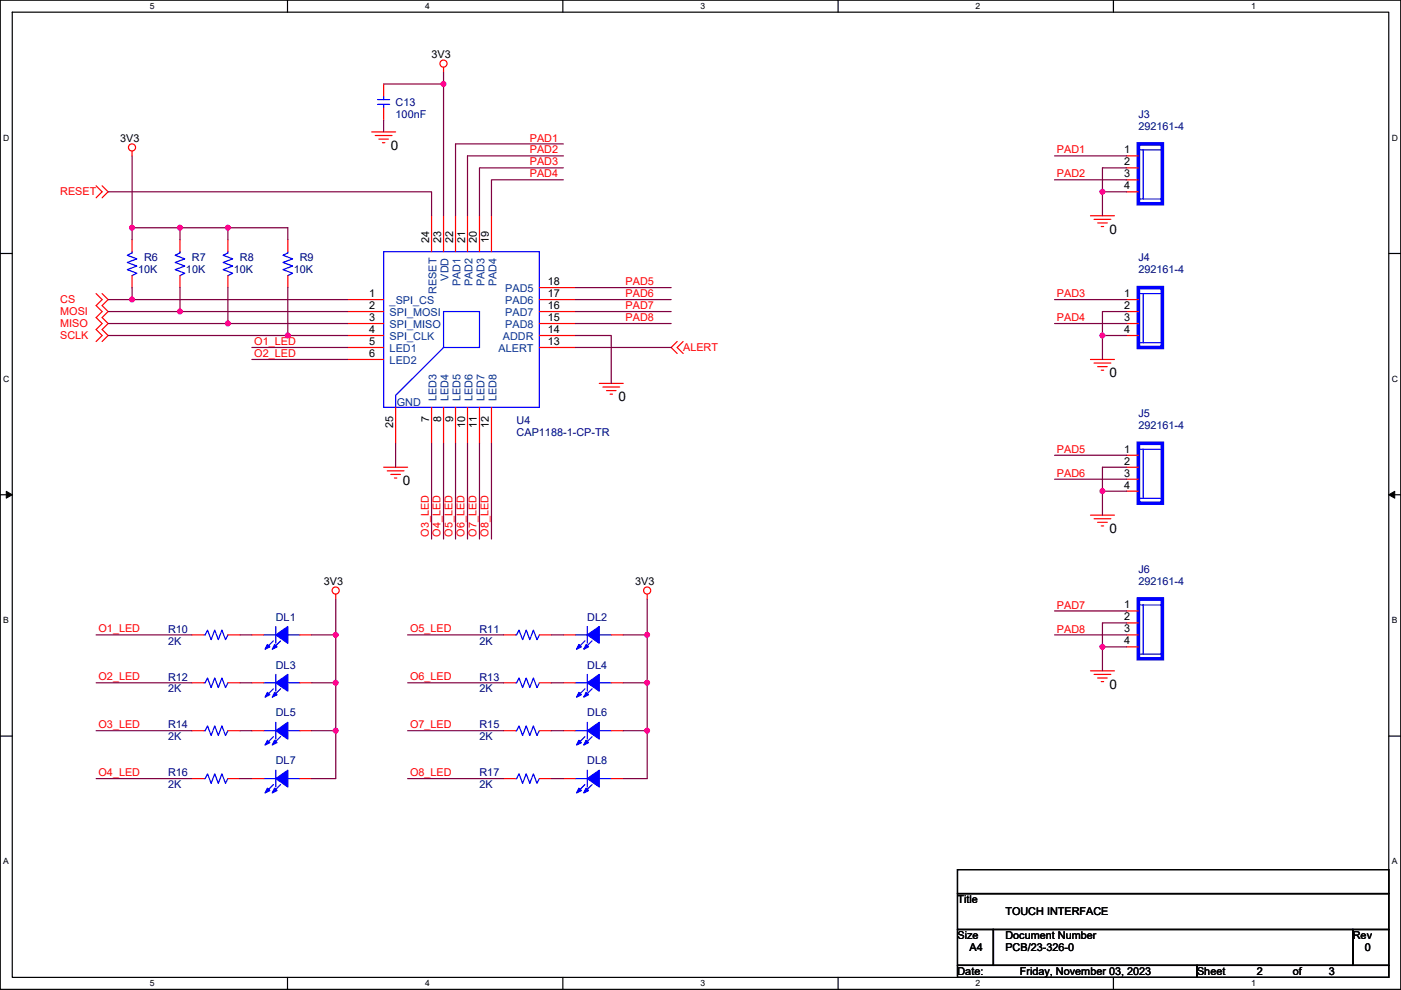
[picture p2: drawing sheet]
<svg xmlns="http://www.w3.org/2000/svg" width="297mm" height="210mm" viewBox="0 0 297 210" stroke-linecap="round" stroke-linejoin="round" font-family="sans-serif">
<path d="M.1 0h296.9v209.8h-296.9zM2.6 2.6h291.8v204.7h-291.8z" fill="none" stroke="#000" stroke-width=".25"/>
<g fill="#fff">
<path d="M31.8 .3h1v2h-1z"/>
<path d="M31.8 207.6h1v2h-1z"/>
</g>
<path d="M61 0v2.6M61 207.3v2.5" fill="none" stroke="#000" stroke-width=".25"/>
<g fill="#fff">
<path d="M90.1 .3h1v2h-1z"/>
<path d="M90.1 207.6h1v2h-1z"/>
</g>
<path d="M119.3 0v2.6M119.3 207.3v2.5" fill="none" stroke="#000" stroke-width=".25"/>
<g fill="#fff">
<path d="M148.5 .3h1v2h-1z"/>
<path d="M148.5 207.6h1v2h-1z"/>
</g>
<path d="M177.7 0v2.6M177.7 207.3v2.5" fill="none" stroke="#000" stroke-width=".25"/>
<g fill="#fff">
<path d="M206.9 .3h1v2h-1z"/>
<path d="M206.9 207.6h1v2h-1z"/>
</g>
<path d="M236.1 0v2.6M236.1 207.3v2.5" fill="none" stroke="#000" stroke-width=".25"/>
<g fill="#fff">
<path d="M265.2 .3h1v2h-1z"/>
<path d="M265.2 207.6h1v2h-1z"/>
<path d="M.7 28.2h1.3v2h-1.3z"/>
<path d="M295.1 28.2h1.3v2h-1.3z"/>
<path d="M.7 79.4h1.3v2h-1.3z"/>
<path d="M295.1 79.4h1.3v2h-1.3z"/>
</g>
<path d="M.1 53.8h2.5M294.4 53.8h2.6" fill="none" stroke="#000" stroke-width=".25"/>
<g fill="#fff">
<path d="M.7 130.5h1.2v2.1h-1.2z"/>
<path d="M295.1 130.5h1.2v2.1h-1.2z"/>
</g>
<path d="M.1 104.9h2.5M294.4 104.9h2.6" fill="none" stroke="#000" stroke-width=".25"/>
<path d="M1.3 104.2l1.3 .7-1.3 .8zM294.4 104.9l1.3-.7v1.5z" fill="#000" stroke="#000" stroke-width=".21"/>
<g fill="#fff">
<path d="M.7 181.7h1.2v2h-1.2z"/>
<path d="M295.1 181.7h1.2v2h-1.2z"/>
</g>
<path d="M.1 156.1h2.5M294.4 156.1h2.6M203 184.4h91.4v5.1h-91.4zM203 189.5h91.4v7.6h-91.4zM203 197.1h7.6v7.7h-7.6zM210.6 197.1h76.2v7.7h-76.2zM286.8 197.1h7.6v7.7h-7.6zM203 204.8h50.8v2.5h-50.8zM253.8 204.8h40.6v2.5h-40.6z" fill="none" stroke="#000" stroke-width=".25"/>
<g fill="none" stroke="#f00" stroke-width=".25">
<path d="M81.3 17.8v2.6M94 14.3v1M20.4 39.4l1.3 1.3-1.3 1.3M21.7 39.4l1.2 1.3-1.2 1.3M28 32v1.1M78.8 28h5.1M79.6 28.7h3.5M80.3 29.5h2.1M81.1 30.3h.5M81.3 22.9v2.5M238.8 33.1h2.6M238.8 35.6h2.6"/>
<path d="M238.8 38.1h2.6M28 58.5v2.5M28 50.8v2.6M38.2 58.5v2.5M38.2 50.8v2.6M48.3 58.5v2.5M48.3 50.8v2.6M61 58.5v2.5M61 50.8v2.6M91.5 45.8v7.6M94 45.8v7.6M96.6 45.8v7.6"/>
<path d="M99.1 45.8v7.6M101.7 45.8v7.6M104.2 45.8v7.6M231.2 45.8h5.1M232 46.5h3.5M232.7 47.3h2.1M233.5 48h.5M238.8 40.7h2.6M20.4 62.3l1.3 1.2-1.3 1.3 1.3 1.3-1.3 1.3 1.3 1.2-1.3 1.3 1.3 1.3-1.3 1.2M21.7 62.3l1.2 1.2-1.2 1.3 1.2 1.3-1.2 1.3 1.2 1.2-1.2 1.3 1.2 1.3-1.2 1.2M73.7 63.5h7.6M73.7 66.1h7.6"/>
<path d="M73.7 68.6h7.6M73.7 71.2h7.6M73.7 73.7h7.6M73.7 76.2h7.6M114.4 73.7h7.6M114.4 71.2h7.6M114.4 68.6h7.6M114.4 66.1h7.6M114.4 63.5h7.6M114.4 61h7.6M143.6 72.4l-1.3 1.3 1.3 1.3M144.8 72.4l-1.2 1.3 1.2 1.3"/>
<path d="M231.2 76.2h5.1M232 77h3.5M232.7 77.8h2.1M233.5 78.5h.5M238.8 63.5h2.6M238.8 66.1h2.6M238.8 68.6h2.6M238.8 71.2h2.6M81.3 99.1h5.1M82.1 99.9h3.6M83.9 86.4v7.6M91.5 86.4v7.6"/>
<path d="M94 86.4v7.6M96.6 86.4v7.6M99.1 86.4v7.6M101.7 86.4v7.6M104.2 86.4v7.6M127.1 81.3h5M127.8 82.1h3.6M128.6 82.8h2M129.3 83.6h.6M238.8 96.6h2.6M238.8 99.1h2.6M82.9 100.6h2"/>
<path d="M83.6 101.4h.5M231.2 109.3h5.1M232 110h3.5M232.7 110.8h2.1M233.5 111.5h.5M238.8 101.6h2.6M238.8 104.2h2.6M40.7 134.7h2.5M48.3 134.7h2.6M53.4 134.7h2.5M63.6 134.7h2.5M71.2 126v1"/>
<path d="M106.7 134.7h2.6M114.4 134.7h2.5M119.4 134.7h2.6M129.6 134.7h2.5M137.2 126v1M238.8 129.6h2.6M238.8 132.1h2.6M238.8 134.7h2.6M238.8 137.2h2.6M40.7 144.8h2.5M40.7 155h2.5M48.3 144.8h2.6"/>
<path d="M48.3 155h2.6M53.4 144.8h2.5M53.4 155h2.5M63.6 144.8h2.5M63.6 155h2.5M106.7 144.8h2.6M106.7 155h2.6M114.4 144.8h2.5M114.4 155h2.5M119.4 144.8h2.6M119.4 155h2.6M129.6 144.8h2.5"/>
<path d="M129.6 155h2.5M231.2 142.3h5.1M232 143h3.5M232.7 143.8h2.1M233.5 144.6h.5M40.7 165.1h2.5M48.3 165.1h2.6M53.4 165.1h2.5M63.6 165.1h2.5M106.7 165.1h2.6M114.4 165.1h2.5M119.4 165.1h2.6"/>
<path d="M129.6 165.1h2.5"/>
<circle cx="94" cy="13.5" r=".76"/>
<circle cx="28" cy="31.3" r=".76"/>
<circle cx="71.2" cy="125.3" r=".76"/>
<circle cx="137.2" cy="125.3" r=".76"/>
</g>
<g fill="none" stroke="#00f" stroke-width=".25">
<path d="M80.1 22.1h2.5M80.1 21.1h2.5M81.3 20.4v.7M81.3 22.1v.8M241.4 31.8h5M242.4 31.8v10.4M28 53.4v.2l-1 .5 2 .8-2 .8 2 .7-2 .8 2 .8-1 .5M38.2 53.4v.2l-1.1 .5 2.1 .8-2.1 .8 2.1 .7-2.1 .8 2.1 .8-1 .5M48.3 53.4v.2l-1 .5 2 .8-2 .8 2 .7-2 .8 2 .8-1 .5M61 53.4v.2l-1 .5 2 .8-2 .8 2 .7-2 .8 2 .8-1 .5M81.3 53.4h33.1v33h-33.1zM241.4 42.2h5"/>
<path d="M94 66.1h7.7v7.6h-7.7zM94 73.7l-10.1 10.2v2.5M241.4 62.3h5M241.4 72.7h5M242.4 62.3v10.4M241.4 95.3h5M242.4 95.3v10.4M241.4 105.7h5M43.2 134.7h.3l.5-1.1 .8 2.1 .7-2.1 .8 2.1 .8-2.1 .7 2.1 .5-1M55.9 134.7h2.6M58 135.9l-1.6 1.6M58.5 132.9v3.5"/>
<path d="M59.5 135.9l-1.5 1.6M61 134.7h2.6M109.3 134.7h.2l.5-1.1 .8 2.1 .8-2.1 .7 2.1 .8-2.1 .8 2.1 .5-1M122 134.7h2.5M124 135.9l-1.5 1.6M124.5 132.9v3.5M125.5 135.9l-1.5 1.6M127.1 134.7h2.5M241.4 128.3h5M241.4 138.7h5M242.4 128.3v10.4M43.2 144.8h.3l.5-1 .8 2 .7-2 .8 2 .8-2 .7 2 .5-1"/>
<path d="M43.2 155h.3l.5-1 .8 2 .7-2 .8 2 .8-2 .7 2 .5-1M55.9 144.8h2.6M55.9 155h2.6M58 146.1l-1.6 1.5M58 156.3l-1.6 1.5M58.5 143v3.6M58.5 153.2v3.6M59.5 146.1l-1.5 1.5M59.5 156.3l-1.5 1.5M61 144.8h2.6M61 155h2.6M109.3 144.8h.2l.5-1 .8 2 .8-2 .7 2 .8-2 .8 2 .5-1"/>
<path d="M109.3 155h.2l.5-1 .8 2 .8-2 .7 2 .8-2 .8 2 .5-1M122 144.8h2.5M122 155h2.5M124 146.1l-1.5 1.5M124 156.3l-1.5 1.5M124.5 143v3.6M124.5 153.2v3.6M125.5 146.1l-1.5 1.5M125.5 156.3l-1.5 1.5M127.1 144.8h2.5M127.1 155h2.5M43.2 165.1h.3l.5-1 .8 2.1 .7-2.1 .8 2.1 .8-2.1 .7 2.1 .5-1.1"/>
<path d="M55.9 165.1h2.6M58 166.4l-1.6 1.5M58.5 163.4v3.5M59.5 166.4l-1.5 1.5M61 165.1h2.6M109.3 165.1h.2l.5-1 .8 2.1 .8-2.1 .7 2.1 .8-2.1 .8 2.1 .5-1.1M122 165.1h2.5M124 166.4l-1.5 1.5M124.5 163.4v3.5M125.5 166.4l-1.5 1.5M127.1 165.1h2.5"/>
</g>
<g fill="#00f" stroke="#00f" stroke-width=".25">
<path d="M124.5 134.7l2.6-1.8v3.5z" fill-rule="evenodd"/>
<path d="M122.7 136.7l.6 .5-1.1 .5z" fill-rule="evenodd"/>
<path d="M124.3 136.7l.5 .5-1 .5z" fill-rule="evenodd"/>
<path d="M58.5 165.1l2.5-1.7v3.5z" fill-rule="evenodd"/>
<path d="M56.7 167.2l.5 .5-1 .5z" fill-rule="evenodd"/>
<path d="M58.2 167.2l.5 .5-1 .5z" fill-rule="evenodd"/>
<path d="M124.5 165.1l2.6-1.7v3.5z" fill-rule="evenodd"/>
<path d="M122.7 167.2l.6 .5-1.1 .5z" fill-rule="evenodd"/>
<path d="M124.3 167.2l.5 .5-1 .5z" fill-rule="evenodd"/>
<path d="M124.5 144.8l2.6-1.8v3.6z" fill-rule="evenodd"/>
<path d="M122.7 146.9l.6 .5-1.1 .5z" fill-rule="evenodd"/>
<path d="M124.3 146.9l.5 .5-1 .5z" fill-rule="evenodd"/>
<path d="M58.5 144.8l2.5-1.8v3.6z" fill-rule="evenodd"/>
<path d="M56.7 146.9l.5 .5-1 .5z" fill-rule="evenodd"/>
<path d="M58.2 146.9l.5 .5-1 .5z" fill-rule="evenodd"/>
<path d="M58.5 155l2.5-1.8v3.6z" fill-rule="evenodd"/>
<path d="M56.7 157l.5 .5-1 .5z" fill-rule="evenodd"/>
<path d="M58.2 157l.5 .5-1 .5z" fill-rule="evenodd"/>
<path d="M58.5 134.7l2.5-1.8v3.5z" fill-rule="evenodd"/>
<path d="M56.7 136.7l.5 .5-1 .5z" fill-rule="evenodd"/>
<path d="M58.2 136.7l.5 .5-1 .5z" fill-rule="evenodd"/>
<path d="M124.5 155l2.6-1.8v3.6z" fill-rule="evenodd"/>
<path d="M122.7 157l.6 .5-1.1 .5z" fill-rule="evenodd"/>
<path d="M124.3 157l.5 .5-1 .5z" fill-rule="evenodd"/>
</g>
<path d="M241.4 30.5h5v12.7h-5zM241.4 61h5v12.7h-5zM241.4 94h5v12.7h-5zM241.4 127h5v12.7h-5z" fill="none" stroke="#00f" stroke-width=".76"/>
<g fill="none" stroke="#800040" stroke-width=".25">
<path d="M81.3 17.8h12.7M94 17.8v28M94 15.3v2.5M28 33.1v15.2h10.2M81.3 25.4v2.6M119.4 30.5h-22.8v15.3M119.4 35.6h-17.7v10.2M119.4 38.1h-15.2v7.7M119.4 33.1h-20.3v12.7M223.6 33.1h15.2M223.6 38.1h15.2M238.8 35.6h-5.1v5.1"/>
<path d="M22.9 40.7h68.6v5.1M28 48.3v2.5M48.3 48.3h-10.1v2.5M48.3 50.8v-2.5h12.7v2.5M233.7 40.7v5.1M233.7 40.7h5.1M22.9 68.6h25.4M22.9 71.2h38.1M22.9 66.1h15.3M22.9 63.5h5.1M28 61v2.5h45.7M38.2 61v5.1h35.5"/>
<path d="M48.3 61v7.6h25.4M53.4 73.7h20.3M53.4 76.2h20.3M61 61v10.2h12.7M122 73.7h20.3M122 71.2h7.6v10.1M122 61h20.3M122 63.5h20.3M122 66.1h20.3M122 68.6h20.3M223.6 63.5h15.2M223.6 68.6h15.2"/>
<path d="M233.7 71.2v5M233.7 71.2h5.1M238.8 66.1h-5.1v5.1M83.9 94v5.1M91.5 94v20.3M94 94v20.3M96.6 94v20.3M99.1 94v20.3M101.7 94v20.3M104.2 94v20.3M223.6 96.6h15.2M238.8 99.1h-5.1v5.1"/>
<path d="M223.6 101.6h15.2M233.7 104.2v5.1M233.7 104.2h5.1M20.4 134.7h20.3M50.9 134.7h2.5M66.1 134.7h5.1M71.2 127v17.8M86.4 134.7h20.3M116.9 134.7h2.5M132.1 134.7h5.1M137.2 127v7.7M137.2 134.7v10.1"/>
<path d="M223.6 129.6h15.2M223.6 134.7h15.2M233.7 137.2v5.1M233.7 137.2h5.1M238.8 132.1h-5.1v5.1M20.4 144.8h20.3M20.4 155h20.3M50.9 144.8h2.5M50.9 155h2.5M66.1 144.8h5.1M66.1 155h5.1M71.2 144.8v10.2"/>
<path d="M71.2 155v10.1h-5.1M86.4 144.8h20.3M86.4 155h20.3M116.9 144.8h2.5M116.9 155h2.5M132.1 144.8h5.1M132.1 155h5.1M137.2 155v10.1h-5.1M137.2 144.8v10.2M20.4 165.1h20.3M50.9 165.1h2.5M86.4 165.1h20.3"/>
<path d="M116.9 165.1h2.5"/>
</g>
<g fill="#f0f" stroke="#f0f" stroke-width=".25">
<circle cx="48.3" cy="68.6" r=".5"/>
<circle cx="61" cy="71.1" r=".5"/>
<circle cx="71.2" cy="155" r=".5"/>
<circle cx="71.2" cy="144.8" r=".5"/>
<circle cx="71.2" cy="134.6" r=".5"/>
<circle cx="137.2" cy="134.6" r=".5"/>
<circle cx="137.2" cy="144.8" r=".5"/>
<circle cx="137.2" cy="155" r=".5"/>
<circle cx="94" cy="17.8" r=".5"/>
<circle cx="28" cy="63.5" r=".5"/>
<circle cx="38.1" cy="66.1" r=".5"/>
<circle cx="28" cy="48.3" r=".5"/>
<circle cx="38.1" cy="48.3" r=".5"/>
<circle cx="48.3" cy="48.3" r=".5"/>
<circle cx="233.7" cy="40.7" r=".5"/>
<circle cx="233.7" cy="71.1" r=".5"/>
<circle cx="233.7" cy="104.2" r=".5"/>
<circle cx="233.7" cy="137.2" r=".5"/>
</g>
<g font-size="2.8">
<text x="82.9" y="31.7">0</text>
<text x="235.3" y="49.5">0</text>
<text x="235.3" y="80">0</text>
<text x="131.1" y="85.1">0</text>
<text x="85.4" y="102.9">0</text>
<text x="235.3" y="113">0</text>
<text x="235.3" y="146">0</text>
</g>
<g font-size="2.3">
<text x="91.5" y="12.3">3V3</text>
<text x="25.5" y="30">3V3</text>
<text x="238.3" y="32.5">1</text>
<text x="238.3" y="35.1">2</text>
<text x="238.3" y="37.6">3</text>
<text x="238.3" y="40.2">4</text>
<text x="91" y="51.6" transform="rotate(-90 91 51.6)">24</text>
<text x="93.5" y="51.6" transform="rotate(-90 93.5 51.6)">23</text>
<text x="96.1" y="51.6" transform="rotate(-90 96.1 51.6)">22</text>
<text x="98.6" y="51.6" transform="rotate(-90 98.6 51.6)">21</text>
<text x="101.1" y="51.6" transform="rotate(-90 101.1 51.6)">20</text>
<text x="103.7" y="51.6" transform="rotate(-90 103.7 51.6)">19</text>
<text x="78.3" y="63">1</text>
<text x="78.3" y="65.6">2</text>
<text x="116.1" y="65.6">16</text>
<text x="116.1" y="63">17</text>
<text x="116.1" y="60.5">18</text>
<text x="238.3" y="63">1</text>
<text x="238.3" y="65.6">2</text>
<text x="78.3" y="68.1">3</text>
<text x="78.3" y="70.6">4</text>
<text x="116.1" y="70.6">14</text>
<text x="116.1" y="68.1">15</text>
<text x="238.3" y="68.1">3</text>
<text x="238.3" y="70.6">4</text>
<text x="78.3" y="73.2">5</text>
<text x="78.3" y="75.7">6</text>
<text x="116.1" y="73.2">13</text>
<text x="91" y="89.5" transform="rotate(-90 91 89.5)">7</text>
<text x="93.5" y="89.5" transform="rotate(-90 93.5 89.5)">8</text>
<text x="96.1" y="89.5" transform="rotate(-90 96.1 89.5)">9</text>
<text x="83.4" y="90.8" transform="rotate(-90 83.4 90.8)">25</text>
<text x="98.6" y="90.8" transform="rotate(-90 98.6 90.8)">10</text>
<text x="101.1" y="90.8" transform="rotate(-90 101.1 90.8)">11</text>
<text x="103.7" y="90.8" transform="rotate(-90 103.7 90.8)">12</text>
<text x="238.3" y="96">1</text>
<text x="238.3" y="98.6">2</text>
<text x="238.3" y="101.1">3</text>
<text x="238.3" y="103.7">4</text>
<text x="68.6" y="124">3V3</text>
<text x="134.7" y="124">3V3</text>
<text x="238.3" y="129.1">1</text>
<text x="238.3" y="131.6">2</text>
<text x="238.3" y="134.1">3</text>
<text x="238.3" y="136.7">4</text>
<text x="203" y="191.6">Title</text>
<text x="213.2" y="194.1">TOUCH INTERFACE</text>
<text x="203" y="199.2">Size</text>
<text x="205.5" y="201.7">A4</text>
<text x="213.2" y="199.2">Document Number</text>
<text x="213.2" y="201.7">PCB/23-326-0</text>
<text x="286.8" y="199.2">Rev</text>
<text x="289.4" y="201.7">0</text>
<text x="203" y="206.8">Date:</text>
<text x="216.2" y="206.8">Friday, November 03, 2023</text>
<text x="253.8" y="206.8">Sheet</text>
<text x="266.5" y="206.8">2</text>
<text x="274.1" y="206.8">of</text>
<text x="281.7" y="206.8">3</text>
</g>
<g font-size="2.3" fill="#000080">
<text x="83.9" y="22.4">C13</text>
<text x="83.9" y="25">100nF</text>
<text x="241.4" y="25">J3</text>
<text x="241.4" y="27.5">292161-4</text>
<text x="29.3" y="58">10K</text>
<text x="30.5" y="55.4">R6</text>
<text x="39.4" y="58">10K</text>
<text x="40.7" y="55.4">R7</text>
<text x="49.6" y="58">10K</text>
<text x="50.9" y="55.4">R8</text>
<text x="62.3" y="58">10K</text>
<text x="63.6" y="55.4">R9</text>
<text x="241.4" y="55.4">J4</text>
<text x="241.4" y="58">292161-4</text>
<text x="109.5" y="90">U4</text>
<text x="241.4" y="88.5">J5</text>
<text x="109.5" y="92.5">CAP1188-1-CP-TR</text>
<text x="241.4" y="91">292161-4</text>
<text x="241.4" y="121.5">J6</text>
<text x="241.4" y="124">292161-4</text>
<text x="58.5" y="131.6">DL1</text>
<text x="124.5" y="131.6">DL2</text>
<text x="35.6" y="134.2">R10</text>
<text x="35.6" y="136.7">2K</text>
<text x="101.7" y="134.2">R11</text>
<text x="101.7" y="136.7">2K</text>
<text x="58.5" y="141.8">DL3</text>
<text x="124.5" y="141.8">DL4</text>
<text x="35.6" y="144.3">R12</text>
<text x="35.6" y="146.9">2K</text>
<text x="101.7" y="144.3">R13</text>
<text x="101.7" y="146.9">2K</text>
<text x="35.6" y="154.5">R14</text>
<text x="58.5" y="152">DL5</text>
<text x="101.7" y="154.5">R15</text>
<text x="124.5" y="152">DL6</text>
<text x="35.6" y="157">2K</text>
<text x="101.7" y="157">2K</text>
<text x="35.6" y="164.7">R16</text>
<text x="35.6" y="167.2">2K</text>
<text x="58.5" y="162.1">DL7</text>
<text x="101.7" y="164.7">R17</text>
<text x="101.7" y="167.2">2K</text>
<text x="124.5" y="162.1">DL8</text>
</g>
<g font-size="2.3" fill="#f00">
<text x="112.3" y="30">PAD1</text>
<text x="112.3" y="32.6">PAD2</text>
<text x="112.3" y="35.1">PAD3</text>
<text x="224.1" y="32.6">PAD1</text>
<text x="12.8" y="41.5">RESET</text>
<text x="112.3" y="37.6">PAD4</text>
<text x="224.1" y="37.6">PAD2</text>
<text x="12.8" y="64.3">CS</text>
<text x="132.6" y="60.5">PAD5</text>
<text x="132.6" y="63">PAD6</text>
<text x="132.6" y="65.6">PAD7</text>
<text x="224.1" y="63">PAD3</text>
<text x="12.8" y="71.9">SCLK</text>
<text x="12.8" y="69.4">MISO</text>
<text x="12.8" y="66.9">MOSI</text>
<text x="132.6" y="68.1">PAD8</text>
<text x="224.1" y="68.1">PAD4</text>
<text x="53.9" y="73.1">O1_LED</text>
<text x="53.9" y="75.6">O2_LED</text>
<text x="144.8" y="74.5">ALERT</text>
<text x="224.1" y="96.1">PAD5</text>
<text x="224.1" y="101.1">PAD6</text>
<text x="90.9" y="113.8" transform="rotate(-90 90.9 113.8)">O3_LED</text>
<text x="93.4" y="113.8" transform="rotate(-90 93.4 113.8)">O4_LED</text>
<text x="96" y="113.8" transform="rotate(-90 96 113.8)">O5_LED</text>
<text x="98.5" y="113.8" transform="rotate(-90 98.5 113.8)">O6_LED</text>
<text x="101" y="113.8" transform="rotate(-90 101 113.8)">O7_LED</text>
<text x="103.6" y="113.8" transform="rotate(-90 103.6 113.8)">O8_LED</text>
<text x="224.1" y="129.1">PAD7</text>
<text x="20.9" y="134">O1_LED</text>
<text x="86.9" y="134">O5_LED</text>
<text x="224.1" y="134.2">PAD8</text>
<text x="20.9" y="144.2">O2_LED</text>
<text x="86.9" y="144.2">O6_LED</text>
<text x="20.9" y="154.4">O3_LED</text>
<text x="86.9" y="154.4">O7_LED</text>
<text x="20.9" y="164.5">O4_LED</text>
<text x="86.9" y="164.5">O8_LED</text>
</g>
<g font-size="2.3" fill="#004080">
<text x="95.1" y="59.5" transform="rotate(-90 95.1 59.5)">VDD</text>
<text x="82.6" y="64.6">_SPI_CS</text>
<text x="92.6" y="62.4" transform="rotate(-90 92.6 62.4)">RESET</text>
<text x="97.6" y="60.7" transform="rotate(-90 97.6 60.7)">PAD1</text>
<text x="100.2" y="60.7" transform="rotate(-90 100.2 60.7)">PAD2</text>
<text x="102.7" y="60.7" transform="rotate(-90 102.7 60.7)">PAD3</text>
<text x="105.3" y="60.7" transform="rotate(-90 105.3 60.7)">PAD4</text>
<text x="107.1" y="64.6">PAD6</text>
<text x="107.1" y="62">PAD5</text>
<text x="82.6" y="67.1">SPI_MOSI</text>
<text x="82.6" y="69.7">SPI_MISO</text>
<text x="107.1" y="69.7">PAD8</text>
<text x="107.1" y="67.1">PAD7</text>
<text x="82.6" y="72.2">SPI_CLK</text>
<text x="82.6" y="74.7">LED1</text>
<text x="82.6" y="77.3">LED2</text>
<text x="105.7" y="74.7">ALERT</text>
<text x="106.6" y="72.2">ADDR</text>
<text x="84.1" y="86.2">GND</text>
<text x="92.6" y="85.1" transform="rotate(-90 92.6 85.1)">LED3</text>
<text x="95.1" y="85.1" transform="rotate(-90 95.1 85.1)">LED4</text>
<text x="97.6" y="85.1" transform="rotate(-90 97.6 85.1)">LED5</text>
<text x="100.2" y="85.1" transform="rotate(-90 100.2 85.1)">LED6</text>
<text x="102.7" y="85.1" transform="rotate(-90 102.7 85.1)">LED7</text>
<text x="105.3" y="85.1" transform="rotate(-90 105.3 85.1)">LED8</text>
</g>
<g font-size="1.8">
<text x="31.8" y="1.9">5</text>
<text x="90.1" y="1.9">4</text>
<text x="148.5" y="1.9">3</text>
<text x="206.9" y="1.9">2</text>
<text x="265.2" y="1.9">1</text>
<text x=".7" y="29.8">D</text>
<text x="295.1" y="29.8">D</text>
<text x=".7" y="81">C</text>
<text x="295.1" y="81">C</text>
<text x=".7" y="132.2">B</text>
<text x="295.1" y="132.2">B</text>
<text x=".7" y="183.3">A</text>
<text x="295.1" y="183.3">A</text>
<text x="31.8" y="209.2">5</text>
<text x="90.1" y="209.2">4</text>
<text x="148.5" y="209.2">3</text>
<text x="206.9" y="209.2">2</text>
<text x="265.2" y="209.2">1</text>
</g>
</svg>
